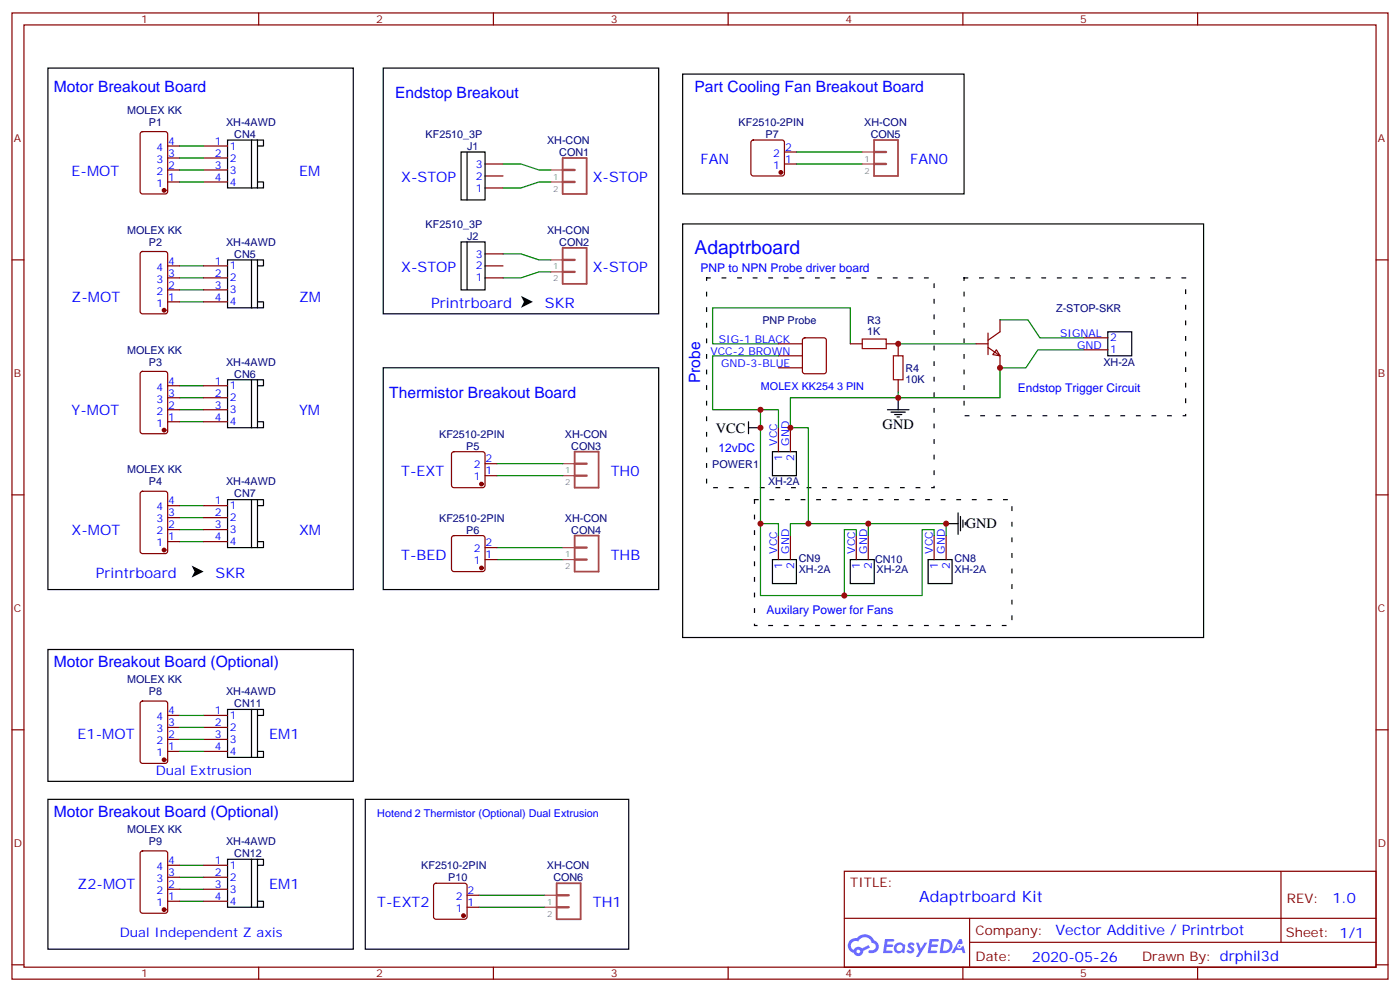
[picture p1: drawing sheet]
<svg xmlns="http://www.w3.org/2000/svg" width="412mm" height="292mm" viewBox="0 0 412 292" stroke-linecap="round" stroke-linejoin="round" font-family="sans-serif">
<g fill="none" stroke="#870000" stroke-width=".35">
<path d="M3.5 3.8h405.4v284.3h-405.4zM7.1 7.3h398.2v277.3h-398.2zM76.2 3.8v3.5M145.3 3.8v3.5M214.5 3.8v3.5M283.6 3.8v3.5M352.8 3.8v3.5M3.5 76.5h3.6M405.3 76.5h3.6M3.5 145.6h3.6M405.3 145.6h3.6M3.5 214.8h3.6"/>
<path d="M405.3 214.8h3.6M248.7 256.4h156.6v28.2h-156.6zM377.3 256.4v20.9M248.7 270.2h156.5M285.6 277.3h119.6M285.6 270.2v14.2M3.5 283.9h3.6M76.2 284.6v3.5M145.3 284.6v3.5M214.5 284.6v3.5M283.6 284.6v3.5M352.8 284.6v3.5"/>
<path d="M405.3 283.9h3.6"/>
</g>
<g fill="#5487ff">
<path d="M267.7 277.6a1.22 1.22 0 0 1 1.7 .2l-.4 .6a.47 .47 0 0 0-.3-.4 .47 .47 0 0 0-.5 .2l.1 .2a1.14 1.14 0 0 1 .8 1.8 1.14 1.14 0 0 1-1.9 0l-.2-.2 .5-.6 .7 .5a.29 .29 0 0 0 .3-.3 .29 .29 0 0 0-.2-.3 1.04 1.04 0 0 1-.6-1.7z"/>
<path d="M260.7 276.3h2.4l.3 .2-.2 .5-1.8 .1-.1 .8h1.5l.3 .4-.3 .4h-1.6l-.2 1.1h1.7l.2 .3-.2 .3-2.6 .1z"/>
<path d="M273.8 276.3h2.4l.3 .2-.1 .5-1.8 .1-.2 .8h1.6l.3 .4-.4 .4h-1.6l-.1 1.1h1.7l.2 .3-.2 .3-2.6 .1z"/>
<path d="M282.6 276.3h.7l.3 1.3-.6 .3a.69 .69 0 0 0-1 .3 .69 .69 0 0 0 .4 .9 .69 .69 0 0 0 .9-.6l.5-.2 .6 2.2h-.8l-.2-.9h-1.8l-.5 .9h-.8z"/>
<path d="M269.8 277.4h.8l.6 1.8 1.1-1.8h.9l-2.6 4.2h-.8l.9-1.5z"/>
<path d="M277.4 276.3l-.6 4.2h1.3a2.11 2.11 0 0 0 2.5-2.1 2.11 2.11 0 0 0-2.5-2.1zM278.1 277.1a1.39 1.39 0 0 1 1.7 1.4 1.39 1.39 0 0 1-1.8 1.3h-.3z"/>
<path d="M263.7 277.9a1.54 1.54 0 0 0-.1 2.2 1.54 1.54 0 0 0 2.2 .1l.6 .3 .3-2.3-.2-.3h-.4a1.49 1.49 0 0 0-2.4 0zM264 278.9a.94 .94 0 0 1 1.8 0 .94 .94 0 0 1-1.8 0z"/>
<path d="M250.4 276.7a2.18 2.18 0 0 0 1.1 3.7 1.44 1.44 0 0 0 1.6 .9 1.44 1.44 0 0 0 1.2-1.4l2-1.1-.5-.7-1.9 1a1.47 1.47 0 0 0-2.4 .4 1.39 1.39 0 0 1-.7-1.9 1.39 1.39 0 0 1 2-.5 2.12 2.12 0 0 1 2.2-1.3 2.12 2.12 0 0 1 1.9 1.7 1.14 1.14 0 0 1 1.1 1.4 1.14 1.14 0 0 1-1.7 .7 .43 .43 0 0 0-.5 .4 .43 .43 0 0 0 .4 .5 1.98 1.98 0 0 0 2.5-1.2 1.98 1.98 0 0 0-1.2-2.6 3.1 3.1 0 0 0-5.3-.6l-.9 .1zM252.3 280a.55 .55 0 0 1 1.1 0 .55 .55 0 0 1-1.1 0z"/>
<circle cx="282.6" cy="278.4" r=".26"/>
</g>
<g fill="none" stroke="#870000" stroke-width=".35">
<path d="M41.5 38.9l.5-.2h6.7l.6 .5 .1 17.2-.5 .6-6.9 .1-.7-.5v-17.2zM49.4 53.6h3.5M49.4 50h3.5M49.4 46.5h3.5M49.4 43h3.5M60 53.6h7M60 50h7M60 46.5h7M60 43h7M142.9 55.3h5.3M142.9 51.8h5.3M142.9 48.3h5.3"/>
<path d="M221.4 41.4l.5-.2h8.5l.5 .2 .2 .5v9.2l-.3 .5-.4 .2h-8.5l-.5-.2-.2-.5v-9.2zM231.1 48.3h3.5M231.1 44.7h3.5M41.5 74.2l.5-.2h6.7l.6 .4 .1 17.3-.5 .6-6.9 .1-.7-.5v-17.2zM49.4 78.2h3.5M60 78.2h7M142.9 78.2h5.3M142.9 74.7h5.3M49.4 88.8h3.5M49.4 85.3h3.5M49.4 81.8h3.5M60 88.8h7"/>
<path d="M60 85.3h7M60 81.8h7M142.9 81.8h5.3M236.6 99.6l.5-.2h5.6l.7 .4v9.5l-.4 .6-5.9 .1-.7-.5v-9.4zM291 98v6.4M294.6 94.1v3.5l-3.6 2.5M319.3 99.4h7M41.5 109.5l.5-.2h6.7l.6 .4 .1 17.2-.5 .7h-6.9l-.7-.4v-17.2zM49.4 117.1h3.5M49.4 113.5h3.5M60 117.1h7M60 113.5h7"/>
<path d="M229.3 101.2h7.1M229.3 104.7h7.1M229.3 108.2h7.1M250.5 101.2h3.5M261.1 101.2h3.5v3.5M264.6 111.8v3.5M287.5 101.2h3.5M291 102.2l3.6 2.5v3.5M293.5 102.9l1.1 1.8-2.1-.3zM319.3 102.9h7M49.4 124.1h3.5M49.4 120.6h3.5"/>
<path d="M60 124.1h7M60 120.6h7M133.2 133.1l.5-.2h8.5l.5 .2 .2 .5v9.2l-.3 .5-.4 .2h-8.5l-.5-.2-.2-.5v-9.2zM142.9 140h3.5M142.9 136.5h3.5M229.3 125.9v7M232.8 125.9v7M41.5 144.8l.5-.2h6.7l.6 .4 .1 17.2-.5 .7h-6.9l-.7-.4v-17.2zM49.4 159.4h3.5M49.4 155.9h3.5M49.4 152.3h3.5M49.4 148.8h3.5"/>
<path d="M60 159.4h7M60 155.9h7M60 152.3h7M60 148.8h7M133.2 157.8l.5-.2h8.5l.5 .2 .2 .5v9.2l-.3 .5-.4 .2h-8.5l-.5-.2-.2-.5v-9.2zM229.3 157.6v7.1M232.8 157.6v7.1M252.2 157.6v7.1M255.8 157.6v7.1M275.2 157.6v7.1M278.7 157.6v7.1M142.9 164.7h3.5"/>
<path d="M142.9 161.1h3.5M41.5 206.5l.5-.2h6.7l.6 .4 .1 17.2-.5 .7h-6.9l-.7-.4v-17.2zM49.4 217.6h3.5M49.4 214.1h3.5M49.4 210.5h3.5M60 217.6h7M60 214.1h7M60 210.5h7M49.4 221.1h3.5M60 221.1h7M41.5 250.6l.5-.2h6.7l.6 .4 .1 17.2-.5 .7h-6.9l-.7-.4v-17.2zM49.4 258.2h3.5"/>
<path d="M49.4 254.6h3.5M60 258.2h7M60 254.6h7M49.4 265.2h3.5M49.4 261.7h3.5M60 265.2h7M60 261.7h7M127.9 260.1l.5-.2h8.5l.5 .2 .2 .5v9.2l-.3 .5-.4 .2h-8.5l-.5-.2-.2-.5v-9.2zM137.6 267h3.5M137.6 263.5h3.5"/>
</g>
<g fill="#870000" stroke="#870000" stroke-width=".35">
<circle cx="48.3" cy="56" r=".53"/>
<circle cx="48.3" cy="91.3" r=".53"/>
<circle cx="48.3" cy="126.6" r=".53"/>
<circle cx="48.3" cy="161.9" r=".53"/>
<circle cx="141.8" cy="142.5" r=".53"/>
<circle cx="141.8" cy="167.1" r=".53"/>
<circle cx="230" cy="50.7" r=".53"/>
<circle cx="48.3" cy="223.6" r=".53"/>
<circle cx="48.3" cy="267.7" r=".53"/>
<circle cx="136.5" cy="269.5" r=".53"/>
</g>
<g fill="none" stroke="#000" stroke-width=".35">
<path d="M14.1 20h90v153.5h-90zM112.9 20h81.1v72.4h-81.1zM201.1 21.8h82.9v35.3h-82.9zM67 41.2h7.1v14.1h-7.1zM74.1 41.2h1.7v14.1h-1.7M75.8 41.2h1.8v1.8h-1.8M75.8 53.6h1.8v1.7h-1.8M135.8 44.7h7.1v14.1h-7.1zM137.6 44.7v14.1M67 76.5h7.1v14.1h-7.1zM74.1 76.5h1.7v14.1h-1.7M75.8 76.5h1.8v1.7h-1.8"/>
<path d="M135.8 71.2h7.1v14.1h-7.1zM137.6 71.2v14.1M201.1 65.9h153.4v121.7h-153.4zM75.8 88.8h1.8v1.8h-1.8M326.3 97.6h7.1v7.1h-7.1zM67 111.8h7.1v14.1h-7.1zM74.1 111.8h1.7v14.1h-1.7M75.8 111.8h1.8v1.7h-1.8M112.9 108.2h81.1v65.3h-81.1zM264.6 117.1v3.5M75.8 124.1h1.8v1.8h-1.8M220.5 125.9h3.5"/>
<path d="M220.5 124.1v3.5M227.5 132.9h7.1v7.1h-7.1zM261.4 120.6h6.4M262.5 121.3h4.2M263.5 122h2.1M264.2 122.7h.7M67 147h7.1v14.1h-7.1zM74.1 147h1.7v14.1h-1.7M75.8 147h1.8v1.8h-1.8M75.8 159.4h1.8v1.7h-1.8M278.7 154.1h3.5M282.2 150.9v6.4"/>
<path d="M282.9 152v4.2M283.6 153v2.2M284.3 153.7v.7M227.5 164.7h7.1v7h-7.1zM250.5 164.7h7v7h-7zM273.4 164.7h7.1v7h-7.1zM14.1 191.1h90v38.8h-90zM67 208.8h7.1v14.1h-7.1zM74.1 208.8h1.7v14.1h-1.7M75.8 208.8h1.8v1.7h-1.8M14.1 235.2h90v44.1h-90zM75.8 221.1h1.8v1.8h-1.8"/>
<path d="M107.6 235.2h77.6v44.1h-77.6zM67 252.9h7.1v14.1h-7.1zM74.1 252.9h1.7v14.1h-1.7M75.8 252.9h1.8v1.7h-1.8M75.8 265.2h1.8v1.8h-1.8"/>
</g>
<g fill="none" stroke="#008700" stroke-width=".35">
<path d="M52.9 43h7.1M52.9 46.5h7.1M52.9 50h7.1M52.9 53.6h7.1M148.2 48.3h5.3l5.2 1.7h3.6M162.3 53.6h-3.6l-5.2 1.7h-5.3M234.6 48.3h19.4M234.6 44.7h19.4M52.9 78.2h7.1M148.2 74.7h5.3l5.2 1.8h3.6M52.9 88.8h7.1M52.9 85.3h7.1"/>
<path d="M52.9 81.8h7.1M162.3 80h-3.6l-5.2 1.8h-5.3M294.6 94.1h8.2l3.5 5.3h13M52.9 117.1h7.1M52.9 113.5h7.1M229.3 101.2h-19.4v-10.6h40.6v10.6M229.3 104.7h-19.4v15.9h19.4v5.3M264.6 101.2h22.9M264.6 115.3v1.8M319.3 102.9h-13.6l-3.5 5.3h-7.6v8.9h-61.8v8.8h5.3v28.2h-5.3v3.5M52.9 124.1h7.1M52.9 120.6h7.1"/>
<path d="M146.4 136.5h19.4M146.4 140h19.4M224 120.6v54.7h24.7v-19.4h3.5v1.7M52.9 159.4h7.1M52.9 155.9h7.1M52.9 152.3h7.1M52.9 148.8h7.1M224 154.1h5.3v3.5M238.1 154.1h17.7v3.5M255.8 154.1h22.9v3.5M275.2 157.6v-1.7h-3.6v19.4h-22.9M146.4 164.7h19.4"/>
<path d="M146.4 161.1h19.4M52.9 210.5h7.1M52.9 214.1h7.1M52.9 217.6h7.1M52.9 221.1h7.1M52.9 258.2h7.1M52.9 254.6h7.1M52.9 265.2h7.1M52.9 261.7h7.1M141.1 267h19.4M141.1 263.5h19.4"/>
</g>
<path d="M162.3 50h3.4M162.3 53.6h3.4M254 44.7h3.5M254 48.3h3.5M162.3 76.5h3.4M162.3 80h3.4M165.8 136.5h3.5M165.8 140h3.5M165.8 161.1h3.5M165.8 164.7h3.5M160.5 263.5h3.5M160.5 267h3.5" fill="none" stroke="#a64a4a" stroke-width=".35"/>
<path d="M165.7 46.5h7.1v10.6h-7.1zM257.5 41.2h7v10.6h-7zM165.7 73h7.1v10.5h-7.1zM169.3 132.9h7v10.6h-7zM169.3 157.6h7v10.6h-7zM164 259.9h7v10.6h-7z" fill="none" stroke="#a64a4a" stroke-width=".53"/>
<path d="M165.7 50h3.6M165.7 53.6h3.6M257.5 44.7h3.5M257.5 48.3h3.5M165.7 76.5h3.6M165.7 80h3.6M169.3 136.5h3.5M169.3 140h3.5M169.3 161.1h3.5M169.3 164.7h3.5M164 263.5h3.5M164 267h3.5" fill="none" stroke="#a64a4a" stroke-width=".71"/>
<path d="M208.1 81.8h67.1v61.7h-67.1zM284 81.8h65.2v40.5h-65.2zM222.2 147h75.9v37.1h-75.9z" fill="none" stroke="#000" stroke-width=".35" stroke-dasharray="1.1 3.5"/>
<path d="M254 99.8h7.1v2.8h-7.1zM263.2 104.7h2.8v7.1h-2.8z" fill="none" stroke="#a10000" stroke-width=".35"/>
<path d="M153.5 87.1l3.5 1.7-3.5 1.8 .8-1.8zM56.4 166.4l3.6 1.8-3.6 1.8 .9-1.8z" fill="#000"/>
<g fill="#c00">
<circle cx="255.8" cy="154.1" r=".88"/>
<circle cx="278.7" cy="154.1" r=".88"/>
<circle cx="232.8" cy="125.9" r=".88"/>
<circle cx="264.6" cy="101.2" r=".88"/>
<circle cx="264.6" cy="117.1" r=".88"/>
<circle cx="294.6" cy="108.2" r=".88"/>
<circle cx="238.1" cy="154.1" r=".88"/>
<circle cx="248.7" cy="175.3" r=".88"/>
<circle cx="224" cy="120.6" r=".88"/>
<circle cx="224" cy="125.9" r=".88"/>
<circle cx="224" cy="154.1" r=".88"/>
</g>
<text font-size="5.6" fill="#00f" x="204.6" y="74.7">Adaptrboard</text>
<g font-size="4.6" fill="#00f">
<text x="15.9" y="27.1">Motor Breakout Board</text>
<text x="116.4" y="28.9">Endstop Breakout</text>
<text x="204.6" y="27.1">Part Cooling Fan Breakout Board</text>
<text x="206.2" y="112.7" transform="rotate(-90 206.2 112.7)">Probe</text>
<text x="114.7" y="117.1">Thermistor Breakout Board</text>
<text x="15.9" y="196.4">Motor Breakout Board (Optional)</text>
<text x="15.9" y="240.5">Motor Breakout Board (Optional)</text>
<text x="270.8" y="265.4">Adaptrboard Kit</text>
</g>
<g font-size="4.2" fill="#00f">
<text x="21.1" y="51.7">E-MOT</text>
<text x="88.1" y="51.7">EM</text>
<text x="118.2" y="53.6">X-STOP</text>
<text x="174.6" y="53.6">X-STOP</text>
<text x="206.4" y="48.3">FAN</text>
<text x="268.1" y="48.3">FAN0</text>
<text x="118.2" y="80">X-STOP</text>
<text x="174.6" y="80">X-STOP</text>
<text x="21.1" y="88.7">Z-MOT</text>
<text x="88.1" y="88.7">ZM</text>
<text x="127" y="90.6">Printrboard</text>
<text x="160.5" y="90.6">SKR</text>
<text x="21.1" y="122.3">Y-MOT</text>
<text x="88.1" y="122.3">YM</text>
<text x="118.2" y="140">T-EXT</text>
<text x="179.9" y="140">TH0</text>
<text x="21.1" y="157.5">X-MOT</text>
<text x="88.1" y="157.5">XM</text>
<text x="118.2" y="164.7">T-BED</text>
<text x="179.9" y="164.7">THB</text>
<text x="28.2" y="170">Printrboard</text>
<text x="63.5" y="170">SKR</text>
<text x="22.8" y="217.5">E1-MOT</text>
<text x="79.3" y="217.5">EM1</text>
<text x="22.8" y="261.6">Z2-MOT</text>
<text x="79.3" y="261.6">EM1</text>
<text x="111.1" y="267">T-EXT2</text>
<text x="174.6" y="267">TH1</text>
<text x="392.5" y="265.7">1.0</text>
<text x="310.9" y="275.2">Vector Additive / Printrbot</text>
<text x="304" y="283">2020-05-26</text>
</g>
<g font-size="4.2">
<text x="210.8" y="127.3">VCC</text>
<text x="260" y="126.2">GND</text>
<text x="284.5" y="155.5">GND</text>
</g>
<g font-size="3.9" fill="#00f">
<text x="45.9" y="228.2">Dual Extrusion</text>
<text x="35.3" y="275.8">Dual Independent Z axis</text>
</g>
<g font-size="3.9" fill="#800">
<text x="250.5" y="261">TITLE:</text>
<text x="379.1" y="265.7">REV:</text>
<text x="287.4" y="275.2">Company:</text>
<text x="378.7" y="275.8">Sheet: 1/1</text>
<text x="287.4" y="282.9">Date:</text>
<text x="336.4" y="282.9">Drawn By: drphil3d</text>
</g>
<g font-size="3.5" fill="#00f">
<text x="206.4" y="80">PNP to NPN Probe driver board</text>
<text x="299.9" y="115.3">Endstop Trigger Circuit</text>
<text x="211.7" y="132.9">12vDC</text>
<text x="225.8" y="180.6">Auxilary Power for Fans</text>
</g>
<g font-size="3.2" fill="#800">
<text x="41.6" y="6.8">1</text>
<text x="110.8" y="6.8">2</text>
<text x="179.9" y="6.8">3</text>
<text x="249.1" y="6.8">4</text>
<text x="318.2" y="6.8">5</text>
<text x="4.1" y="41.9">A</text>
<text x="405.9" y="41.9">A</text>
<text x="4.1" y="111.1">B</text>
<text x="405.9" y="111.1">B</text>
<text x="4.1" y="180.2">C</text>
<text x="405.9" y="180.2">C</text>
<text x="4.1" y="249.3">D</text>
<text x="405.9" y="249.3">D</text>
<text x="41.6" y="287.6">1</text>
<text x="110.8" y="287.6">2</text>
<text x="179.9" y="287.6">3</text>
<text x="249.1" y="287.6">4</text>
<text x="318.2" y="287.6">5</text>
</g>
<g font-size="3.2" fill="#000080">
<text x="37.4" y="33.5">MOLEX KK</text>
<text x="43.9" y="37">P1</text>
<text x="66.6" y="37">XH-4AWD</text>
<text x="69" y="40.6">CN4</text>
<text x="125.4" y="40.6">KF2510_3P</text>
<text x="217.6" y="37.1">KF2510-2PIN</text>
<text x="225.5" y="40.6">P7</text>
<text x="254.6" y="37.1">XH-CON</text>
<text x="256.5" y="40.6">CON5</text>
<text x="137.6" y="44.1">J1</text>
<text x="161.1" y="42.4">XH-CON</text>
<text x="164.8" y="45.9">CON1</text>
<text x="37.4" y="68.8">MOLEX KK</text>
<text x="125.4" y="67.1">KF2510_3P</text>
<text x="137.6" y="70.6">J2</text>
<text x="161.1" y="68.8">XH-CON</text>
<text x="43.9" y="72.3">P2</text>
<text x="66.6" y="72.3">XH-4AWD</text>
<text x="69" y="75.8">CN5</text>
<text x="164.8" y="72.4">CON2</text>
<text x="224.6" y="95.3">PNP Probe</text>
<text x="255.4" y="95.5">R3</text>
<text x="311.1" y="91.8">Z-STOP-SKR</text>
<text x="255.4" y="98.7">1K</text>
<text x="37.4" y="104.1">MOLEX KK</text>
<text x="43.9" y="107.6">P3</text>
<text x="66.6" y="107.6">XH-4AWD</text>
<text x="325" y="107.6">XH-2A</text>
<text x="69" y="111.1">CN6</text>
<text x="266.7" y="112.6">10K</text>
<text x="266.7" y="109.4">R4</text>
<text x="129.4" y="128.8">KF2510-2PIN</text>
<text x="166.4" y="128.8">XH-CON</text>
<text x="137.3" y="132.3">P5</text>
<text x="168.3" y="132.3">CON3</text>
<text x="209.8" y="137.6">POWER1</text>
<text x="37.4" y="139.3">MOLEX KK</text>
<text x="43.9" y="142.9">P4</text>
<text x="66.6" y="142.9">XH-4AWD</text>
<text x="226.3" y="142.9">XH-2A</text>
<text x="69" y="146.4">CN7</text>
<text x="129.4" y="153.5">KF2510-2PIN</text>
<text x="166.4" y="153.5">XH-CON</text>
<text x="137.3" y="157">P6</text>
<text x="168.3" y="157">CON4</text>
<text x="235.3" y="165.5">CN9</text>
<text x="257.8" y="165.8">CN10</text>
<text x="281.2" y="165.5">CN8</text>
<text x="235.3" y="168.7">XH-2A</text>
<text x="258.2" y="168.7">XH-2A</text>
<text x="281.2" y="168.7">XH-2A</text>
<text x="37.4" y="201.1">MOLEX KK</text>
<text x="43.9" y="204.6">P8</text>
<text x="66.6" y="204.6">XH-4AWD</text>
<text x="69" y="208.1">CN11</text>
<text x="37.4" y="245.2">MOLEX KK</text>
<text x="43.9" y="248.7">P9</text>
<text x="66.6" y="248.7">XH-4AWD</text>
<text x="69" y="252.2">CN12</text>
<text x="124.1" y="255.8">KF2510-2PIN</text>
<text x="161.1" y="255.8">XH-CON</text>
<text x="132" y="259.3">P10</text>
<text x="163" y="259.3">CON6</text>
</g>
<g font-size="3.2" fill="#00f">
<text x="46.1" y="47.9">3</text>
<text x="46.1" y="44.4">4</text>
<text x="49.6" y="46.1">3</text>
<text x="49.6" y="42.6">4</text>
<text x="63.2" y="46.1">2</text>
<text x="63.2" y="42.6">1</text>
<text x="67.7" y="47.6">2</text>
<text x="67.7" y="44">1</text>
<text x="227.7" y="46.1">2</text>
<text x="231.2" y="47.9">1</text>
<text x="231.2" y="44.4">2</text>
<text x="46.1" y="51.4">2</text>
<text x="49.6" y="53.2">1</text>
<text x="49.6" y="49.7">2</text>
<text x="63.2" y="53.2">4</text>
<text x="63.2" y="49.7">3</text>
<text x="67.7" y="51.1">3</text>
<text x="140.2" y="52.8">2</text>
<text x="140.2" y="49.3">3</text>
<text x="227.7" y="49.7">1</text>
<text x="46.1" y="55">1</text>
<text x="67.7" y="54.6">4</text>
<text x="140.2" y="56.4">1</text>
<text x="49.6" y="77.9">4</text>
<text x="63.2" y="77.9">1</text>
<text x="140.2" y="75.8">3</text>
<text x="46.1" y="83.2">3</text>
<text x="46.1" y="79.7">4</text>
<text x="49.6" y="81.4">3</text>
<text x="63.2" y="81.4">2</text>
<text x="67.7" y="82.8">2</text>
<text x="67.7" y="79.3">1</text>
<text x="140.2" y="82.8">1</text>
<text x="140.2" y="79.3">2</text>
<text x="46.1" y="86.7">2</text>
<text x="49.6" y="88.5">1</text>
<text x="49.6" y="84.9">2</text>
<text x="63.2" y="88.5">4</text>
<text x="63.2" y="84.9">3</text>
<text x="67.7" y="89.9">4</text>
<text x="67.7" y="86.4">3</text>
<text x="46.1" y="90.2">1</text>
<text x="211.8" y="100.8">SIG-1 BLACK</text>
<text x="312.3" y="99.1">SIGNAL</text>
<text x="327" y="100.5">2</text>
<text x="209.3" y="104.4">VCC-2 BROWN</text>
<text x="212.4" y="107.9">GND-3-BLUE</text>
<text x="317.3" y="102.6">GND</text>
<text x="327" y="104">1</text>
<text x="49.6" y="113.2">4</text>
<text x="63.2" y="113.2">1</text>
<text x="46.1" y="118.5">3</text>
<text x="46.1" y="114.9">4</text>
<text x="49.6" y="116.7">3</text>
<text x="63.2" y="116.7">2</text>
<text x="67.7" y="118.1">2</text>
<text x="67.7" y="114.6">1</text>
<text x="224.2" y="114.7">MOLEX KK254 3 PIN</text>
<text x="46.1" y="125.5">1</text>
<text x="46.1" y="122">2</text>
<text x="49.6" y="123.8">1</text>
<text x="49.6" y="120.2">2</text>
<text x="63.2" y="123.8">4</text>
<text x="63.2" y="120.2">3</text>
<text x="67.7" y="125.2">4</text>
<text x="67.7" y="121.6">3</text>
<text x="229" y="131.2" transform="rotate(-90 229 131.2)">VCC</text>
<text x="232.5" y="131.2" transform="rotate(-90 232.5 131.2)">GND</text>
<text x="139.6" y="137.9">2</text>
<text x="143.1" y="136.1">2</text>
<text x="230.4" y="135.6" transform="rotate(-90 230.4 135.6)">1</text>
<text x="233.9" y="135.6" transform="rotate(-90 233.9 135.6)">2</text>
<text x="139.6" y="141.4">1</text>
<text x="143.1" y="139.6">1</text>
<text x="49.6" y="148.4">4</text>
<text x="63.2" y="148.4">1</text>
<text x="67.7" y="149.9">1</text>
<text x="46.1" y="153.7">3</text>
<text x="46.1" y="150.2">4</text>
<text x="49.6" y="155.5">2</text>
<text x="49.6" y="152">3</text>
<text x="63.2" y="155.5">3</text>
<text x="63.2" y="152">2</text>
<text x="67.7" y="153.4">2</text>
<text x="46.1" y="160.8">1</text>
<text x="46.1" y="157.3">2</text>
<text x="49.6" y="159">1</text>
<text x="63.2" y="159">4</text>
<text x="67.7" y="160.4">4</text>
<text x="67.7" y="156.9">3</text>
<text x="143.1" y="160.8">2</text>
<text x="139.6" y="166.1">1</text>
<text x="139.6" y="162.6">2</text>
<text x="143.1" y="164.3">1</text>
<text x="229" y="162.9" transform="rotate(-90 229 162.9)">VCC</text>
<text x="230.4" y="167.4" transform="rotate(-90 230.4 167.4)">1</text>
<text x="232.5" y="162.9" transform="rotate(-90 232.5 162.9)">GND</text>
<text x="233.9" y="167.4" transform="rotate(-90 233.9 167.4)">2</text>
<text x="251.9" y="162.9" transform="rotate(-90 251.9 162.9)">VCC</text>
<text x="253.3" y="167.4" transform="rotate(-90 253.3 167.4)">1</text>
<text x="255.4" y="162.9" transform="rotate(-90 255.4 162.9)">GND</text>
<text x="256.8" y="167.4" transform="rotate(-90 256.8 167.4)">2</text>
<text x="274.8" y="162.9" transform="rotate(-90 274.8 162.9)">VCC</text>
<text x="276.2" y="167.4" transform="rotate(-90 276.2 167.4)">1</text>
<text x="278.3" y="162.9" transform="rotate(-90 278.3 162.9)">GND</text>
<text x="279.8" y="167.4" transform="rotate(-90 279.8 167.4)">2</text>
<text x="46.1" y="215.5">3</text>
<text x="46.1" y="211.9">4</text>
<text x="49.6" y="213.7">3</text>
<text x="49.6" y="210.2">4</text>
<text x="63.2" y="213.7">2</text>
<text x="63.2" y="210.2">1</text>
<text x="67.7" y="215.1">2</text>
<text x="67.7" y="211.6">1</text>
<text x="46.1" y="219">2</text>
<text x="49.6" y="220.8">1</text>
<text x="49.6" y="217.2">2</text>
<text x="63.2" y="220.8">4</text>
<text x="63.2" y="217.2">3</text>
<text x="67.7" y="218.7">3</text>
<text x="46.1" y="222.5">1</text>
<text x="67.7" y="222.2">4</text>
<text x="111.1" y="240.5">Hotend 2 Thermistor (Optional) Dual Extrusion</text>
<text x="46.1" y="256">4</text>
<text x="49.6" y="257.8">3</text>
<text x="49.6" y="254.3">4</text>
<text x="63.2" y="257.8">2</text>
<text x="63.2" y="254.3">1</text>
<text x="67.7" y="255.7">1</text>
<text x="46.1" y="263.1">2</text>
<text x="46.1" y="259.6">3</text>
<text x="49.6" y="261.3">2</text>
<text x="63.2" y="261.3">3</text>
<text x="67.7" y="262.7">3</text>
<text x="67.7" y="259.2">2</text>
<text x="137.8" y="263.1">2</text>
<text x="46.1" y="266.6">1</text>
<text x="49.6" y="264.9">1</text>
<text x="63.2" y="264.9">4</text>
<text x="67.7" y="266.3">4</text>
<text x="134.3" y="268.4">1</text>
<text x="134.3" y="264.9">2</text>
<text x="137.8" y="266.6">1</text>
</g>
<g font-size="2.5" fill="#838383">
<text x="254.6" y="47.6">1</text>
<text x="162.9" y="52.8">1</text>
<text x="254.6" y="51.1">2</text>
<text x="162.9" y="56.4">2</text>
<text x="162.9" y="79.3">1</text>
<text x="162.9" y="82.8">2</text>
<text x="166.5" y="139.3">1</text>
<text x="166.5" y="142.8">2</text>
<text x="166.5" y="164">1</text>
<text x="166.5" y="167.5">2</text>
<text x="161.2" y="266.3">1</text>
<text x="161.2" y="269.8">2</text>
</g>
</svg>
